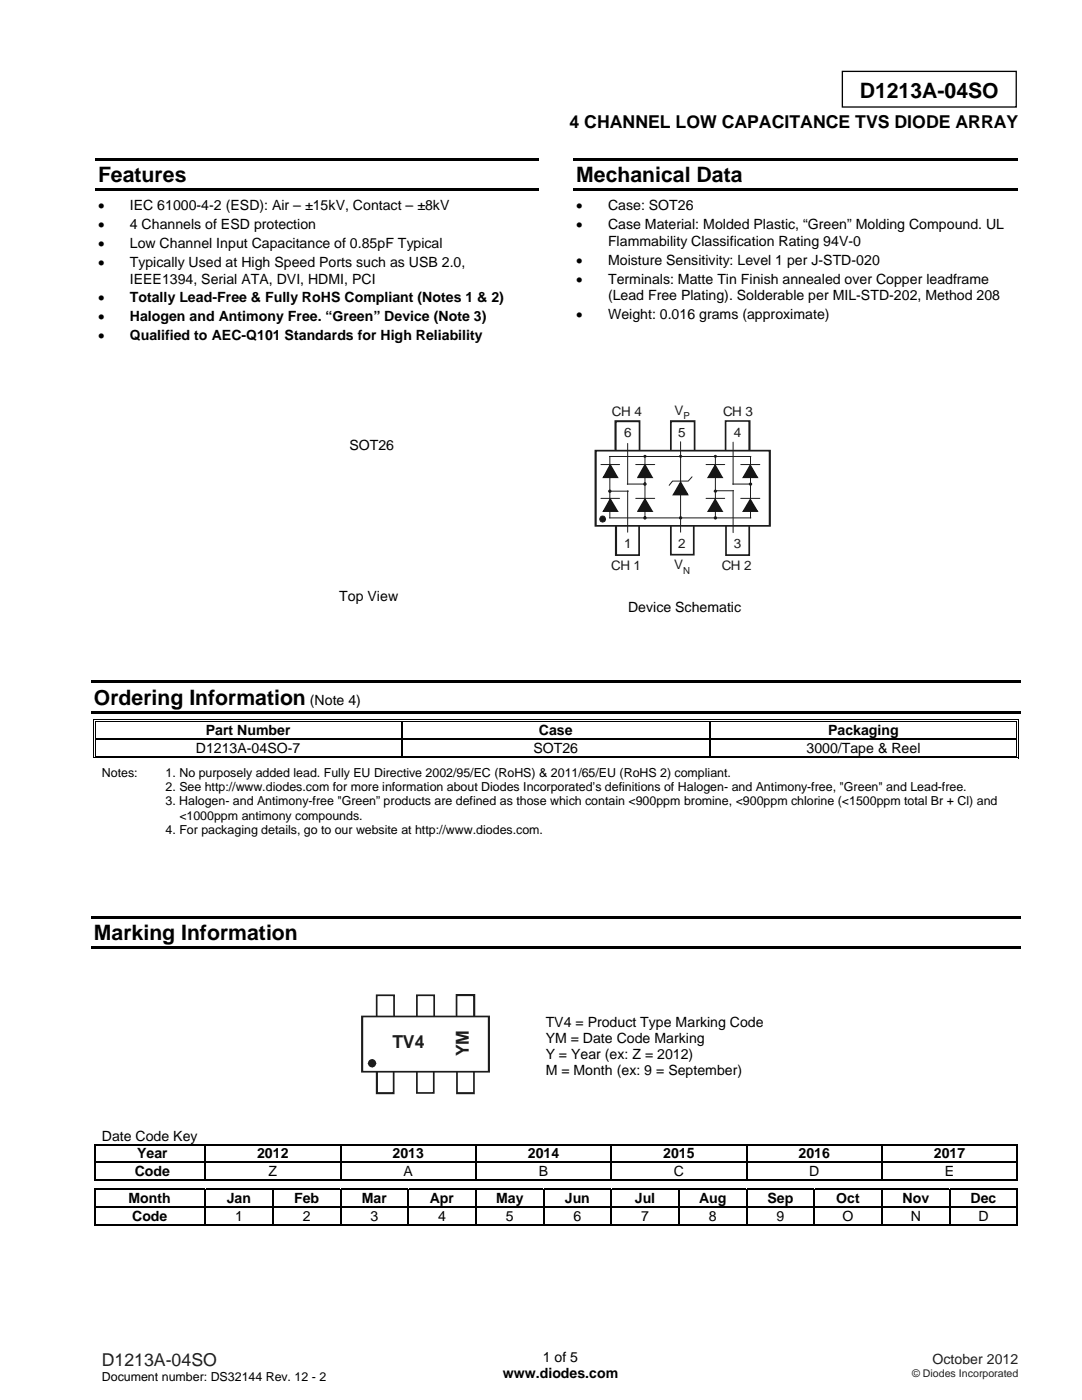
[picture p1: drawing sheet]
<svg xmlns="http://www.w3.org/2000/svg" width="216mm" height="279mm" viewBox="0 0 216 279" stroke-linecap="round" stroke-linejoin="round" font-family="sans-serif">
<path d="M168.1 14.2h34.7v7.2h-34.7z" fill="none" stroke="#000" stroke-width=".26"/>
<g fill="#000">
<path d="M19 31.5h88.6v.5h-88.6zM19 37.6h88.6v.5h-88.6zM114.4 31.5h88.7v.5h-88.7zM114.4 37.6h88.7v.5h-88.7zM18.2 135.8h185.5v.6h-185.5zM18.2 141.9h185.5v.6h-185.5zM18.6 143.5h.2v.6h-.2zM18.6 143.5h.5v.2h-.5zM18.6 147.3h.2v.3h-.2zM18.6 151.2h.5v.1h-.5zM18.9 143.9h.2v.2h-.2zM18.9 143.9h.2v.1h-.2z"/>
<path d="M18.9 147.3h.2v.3h-.2zM18.9 150.8h.2v.2h-.2zM80.1 144l.3 .1zM80.1 143.5h.5v.2h-.5zM80.1 143.9h.5v.1h-.5zM80.1 147.3h.3v.3h-.3zM80.1 150.8h.5v.2h-.5zM141.5 144l.2 .1zM141.5 143.5h.5v.2h-.5zM141.5 143.9h.5v.1h-.5zM141.5 147.3h.2v.3h-.2zM141.5 150.8h.5v.2h-.5z"/>
<path d="M141.5 151.2h.5v.1h-.5zM202.8 143.5h.5v.2h-.5zM202.8 143.9h.1v.2h-.1zM202.8 143.9h.1v.1h-.1zM202.8 147.3h.1v.3h-.1zM202.8 151.2h.5v.1h-.5zM202.8 150.8h.1v.2h-.1zM203.1 143.5h.2v.6h-.2zM203.1 147.3h.2v.3h-.2zM203.1 150.8h.2v.5h-.2zM18.2 182.8h185.5v.5h-185.5zM18.2 188.9h185.5v.5h-185.5z"/>
<path d="M18.7 228.3h.3v.3h-.3zM18.7 231.9h.3v.2h-.3zM18.7 237.3h.3v.2h-.3zM40.8 228.3h.3v.3h-.3zM40.8 231.9h.3v.2h-.3zM40.8 237.3h.3v.2h-.3zM54.3 237.3h.3v.2h-.3zM67.8 228.3h.3v.3h-.3zM67.8 231.9h.3v.2h-.3zM67.8 237.3h.3v.2h-.3zM81.3 237.3h.3v.2h-.3zM94.8 228.3h.3v.3h-.3z"/>
<path d="M94.8 231.9h.3v.2h-.3zM94.8 237.3h.3v.2h-.3zM108.3 237.3h.3v.2h-.3zM121.9 228.3h.2v.3h-.2zM121.9 231.9h.2v.2h-.2zM121.9 237.3h.2v.2h-.2zM135.4 237.3h.2v.2h-.2zM148.8 228.3h.3v.3h-.3zM148.8 231.9h.3v.2h-.3zM148.8 237.3h.3v.2h-.3zM162.4 237.3h.2v.2h-.2zM175.9 228.3h.2v.3h-.2z"/>
<path d="M175.9 231.9h.2v.2h-.2zM175.9 237.3h.2v.2h-.2zM189.4 237.3h.2v.2h-.2zM202.9 228.3h.2v.3h-.2zM202.9 231.9h.2v.2h-.2zM202.9 235.4h.2v.2h-.2zM202.9 237.3h.2v.2h-.2zM18.7 240.8h.3v.2h-.3zM40.8 240.8h.3v.2h-.3zM54.3 240.8h.3v.2h-.3zM67.8 240.8h.3v.2h-.3zM81.3 240.8h.3v.2h-.3z"/>
<path d="M94.8 240.8h.3v.2h-.3zM108.3 240.8h.3v.2h-.3zM121.9 240.8h.2v.2h-.2zM135.4 240.8h.2v.2h-.2zM148.8 240.8h.3v.2h-.3zM162.4 240.8h.2v.2h-.2zM175.9 240.8h.2v.2h-.2zM189.4 240.8h.2v.2h-.2zM202.9 240.8h.2v.2h-.2zM202.9 244.3h.2v.2h-.2z"/>
</g>
<g fill="none" stroke="#000" stroke-width=".2">
<path d="M18.7 144.1v3.2M18.7 147.6v3.7M19 144.1v3.2M19 147.6v3.2M19.1 143.6h61M19.1 144h61M19.1 151.3h122.4M19.1 150.9h61M80.6 143.6h60.9M80.6 144h60.9M80.6 150.9h60.9M142 143.6h60.8"/>
<path d="M142 144h60.8M142 151.3h60.8M142 150.9h60.8M202.8 144.1v3.2M202.8 147.6v3.2M203.2 144.1v3.2M203.2 147.6v3.2"/>
</g>
<g fill="none" stroke="#000" stroke-width=".25">
<path d="M19.1 147.4h61M80.2 144.1v3.2M80.2 147.6v3.2M80.4 147.4h61.1M141.6 144.1v3.2M141.6 147.6v3.2M141.7 147.4h61.1M18.7 228.5h22.1M18.7 235.5h22.1M18.7 237.4h22.1M18.9 228.6v3.3M18.9 232.1v3.5"/>
<path d="M18.9 237.5v3.3M19 232h21.8M41 228.6v3.3M41 232.1v3.5M41 237.5v3.3M41.1 228.5h26.7M41.1 232h26.7M41.1 235.5h26.7M41.1 237.4h13.2M54.5 237.5v3.3M54.6 237.4h13.2M68 228.6v3.3"/>
<path d="M68 232.1v3.5M68 237.5v3.3M68.1 228.5h26.7M68.1 232h26.7M68.1 235.5h26.7M68.1 237.4h13.2M81.4 237.5v3.3M81.6 237.4h13.2M95 228.6v3.3M95 232.1v3.5M95 237.5v3.3M95.1 228.5h26.8"/>
<path d="M95.1 232h26.8M95.1 235.5h26.8M95.1 237.4h13.2M108.5 237.5v3.3M108.6 237.4h13.3M122 228.6v3.3M122 232.1v3.5M122 237.5v3.3M122.1 228.5h26.7M122.1 232h26.7M122.1 235.5h26.7M122.1 237.4h13.3"/>
<path d="M135.5 237.5v3.3M135.6 237.4h13.2M149 228.6v3.3M149 232.1v3.5M149 237.5v3.3M149.1 228.5h26.8M149.1 232h26.8M149.1 235.5h26.8M149.1 237.4h13.3M162.5 237.5v3.3M162.6 237.4h13.3M176 228.6v3.3"/>
<path d="M176 232.1v3.5M176 237.5v3.3M176.1 228.5h26.8M176.1 232h26.8M176.1 235.5h26.8M176.1 237.4h13.3M189.5 237.5v3.3M189.6 237.4h13.3M203 228.6v3.3M203 232.1v3.5M203 237.5v3.3M18.7 244.4h22.1"/>
<path d="M18.9 241v3.5M19 240.9h21.8M41 241v3.5M41.1 240.9h13.2M41.1 244.4h13.2M54.5 241v3.5M54.6 240.9h13.2M54.6 244.4h13.2M68 241v3.5M68.1 240.9h13.2M68.1 244.4h13.2M81.4 241v3.5"/>
<path d="M81.6 240.9h13.2M81.6 244.4h13.2M95 241v3.5M95.1 240.9h13.2M95.1 244.4h13.2M108.5 241v3.5M108.6 240.9h13.3M108.6 244.4h13.3M122 241v3.5M122.1 240.9h13.3M122.1 244.4h13.3M135.5 241v3.5"/>
<path d="M135.6 240.9h13.2M135.6 244.4h13.2M149 241v3.5M149.1 240.9h13.3M149.1 244.4h13.3M162.5 241v3.5M162.6 240.9h13.3M162.6 244.4h13.3M176 241v3.5M176.1 240.9h13.3M176.1 244.4h13.3M189.5 241v3.5"/>
<path d="M189.6 240.9h13.3M189.6 244.4h13.3M203 241v3.5"/>
</g>
<path d="M118.9 89.8h34.7v.3h-34.7zM153.6 89.8h.2v.1h-.2zM153.4 89.9h.4v15h-.4zM153.6 104.9h.2v.2h-.2zM118.9 104.8h34.7v.3h-34.7zM118.6 104.9h.3v.2h-.3zM118.6 89.9h.5v15h-.5zM118.6 89.8h.3v.1h-.3z" fill="#1f1a17"/>
<path d="M121.6 91.1h28.2M121.7 91.1v12.3M128.7 91.1v12.3M135.8 88.2v18M142.7 91.1v12.3M149.8 91.1v12.3M121.6 103.4h28.2" fill="none" stroke="#1f1a17" stroke-width=".2"/>
<g fill="#131516">
<path d="M149.8 92.9l1.3 2.3h-2.7z"/>
<path d="M149.8 99.7l1.3 2.3h-2.7z"/>
<path d="M135.8 96.4l1.4 2.3h-2.7z"/>
<path d="M121.8 92.9l1.3 2.3h-2.7z"/>
<path d="M121.8 99.7l1.3 2.3h-2.7z"/>
<path d="M142.7 92.9l1.3 2.3h-2.6z"/>
<path d="M142.7 99.7l1.3 2.3h-2.6z"/>
<path d="M128.7 92.9l1.3 2.3h-2.6z"/>
<path d="M128.7 99.7l1.3 2.3h-2.6z"/>
</g>
<g fill="#131516">
<path d="M148.4 95.1h2.7v.3h-2.7zM151.1 95.3l.1-.1 .2 .2h-.3zM149.6 93l.2-.2 1.4 2.4-.3 .1zM149.8 92.5v.4l-.2-.1zM149.6 92.8l.2 .2-1.2 2.3-.4-.1zM148.2 95.2l.2 .2h-.3z"/>
<path d="M148.4 101.8h2.7v.4h-2.7zM151.1 102l.1-.1 .2 .3h-.3zM149.6 99.8l.2-.2 1.4 2.3-.3 .2zM149.8 99.4v.3l-.2-.1zM149.6 99.6l.2 .2-1.2 2.3-.4-.2zM148.2 101.9l.2 .3h-.3z"/>
<path d="M134.5 98.5h2.7v.4h-2.7zM137.2 98.7l.1-.1 .1 .3h-.2zM135.6 96.4l.4-.1 1.3 2.3-.3 .2zM135.8 96l.2 .3-.2 .1-.2-.1zM135.6 96.3l.4 .1-1.4 2.4-.3-.2zM134.3 98.6l.2 .3h-.4z"/>
<path d="M120.4 95.1h2.7v.3h-2.7zM123.1 95.3l.2-.1 .2 .2h-.4zM121.6 93l.3-.2 1.4 2.4-.3 .1zM121.8 92.5l.1 .3-.1 .1-.2-.1zM121.6 92.8l.3 .2-1.3 2.3-.3-.1zM120.3 95.2l.1 .2h-.2z"/>
<path d="M120.4 101.8h2.7v.4h-2.7zM123.1 102l.2-.1 .2 .3h-.4zM121.6 99.8l.3-.2 1.4 2.3-.3 .2zM121.8 99.4l.1 .2-.1 .1-.2-.1zM121.6 99.6l.3 .2-1.3 2.3-.3-.2zM120.3 101.9l.1 .3h-.2z"/>
<path d="M141.4 95.1h2.6v.3h-2.6zM144 95.3l.2-.1 .2 .2h-.4zM142.6 93l.2-.2 1.4 2.4-.3 .1zM142.7 92.5l.1 .3-.1 .1zM142.6 92.8l.2 .2-1.2 2.3-.4-.1zM141.2 95.2l.2 .2h-.3z"/>
<path d="M141.4 101.8h2.6v.4h-2.6zM144 102l.2-.1 .2 .3h-.4zM142.6 99.8l.2-.2 1.4 2.3-.3 .2zM142.7 99.4l.1 .2-.1 .1zM142.6 99.6l.2 .2-1.2 2.3-.4-.2zM141.2 101.9l.2 .3h-.3z"/>
<path d="M127.4 95.1h2.6v.3h-2.6zM130 95.3l.2-.1 .2 .2h-.4zM128.5 93l.4-.2 1.3 2.4-.3 .1zM128.7 92.5l.2 .3-.2 .1-.2-.1zM128.5 92.8l.4 .2-1.4 2.3-.3-.1zM127.2 95.2l.2 .2h-.3z"/>
<path d="M127.4 101.8h2.6v.4h-2.6zM130 102l.2-.1 .2 .3h-.4zM128.5 99.8l.4-.2 1.3 2.3-.3 .2zM128.7 99.4l.2 .2-.2 .1-.2-.1zM128.5 99.6l.4 .2-1.4 2.3-.3-.2zM127.2 101.9l.2 .3h-.3z"/>
</g>
<g fill="none" stroke="#1f1a17" stroke-width=".2">
<path d="M119.9 92.7h3.7M119.9 99.5h3.7M121.7 98h3.7M125.2 96.6h3.7M125.2 88.5v8.2M125.2 97.9v8.3M126.9 92.7h3.7M126.9 99.5h3.7M140.9 92.7h3.7M140.9 99.5h3.7M142.7 97.9h3.7M146.2 96.6h3.6"/>
<path d="M146.3 88.2v8.5M146.3 97.9v8.4M147.8 92.7h3.8M147.8 99.5h3.8"/>
</g>
<circle cx="121.7" cy="98" r=".24" fill="#131516"/>
<circle cx="121.7" cy="98" r=".24" fill="none" stroke="#1f1a17" stroke-width=".2"/>
<path d="M128.5 91l.2-.1 .2 .2-.2 .2-.3-.2z" fill-rule="evenodd" fill="#131516"/>
<path d="M128.5 91l.2-.1 .2 .2-.2 .2-.3-.2z" fill="none" stroke="#1f1a17" stroke-width=".2"/>
<path d="M135.6 91l.2-.1 .3 .2-.3 .2-.2-.2z" fill-rule="evenodd" fill="#131516"/>
<path d="M135.6 91l.2-.1 .3 .2-.3 .2-.2-.2z" fill="none" stroke="#1f1a17" stroke-width=".2"/>
<path d="M142.6 91l.1-.1 .3 .2-.3 .2-.2-.2z" fill-rule="evenodd" fill="#131516"/>
<path d="M142.6 91l.1-.1 .3 .2-.3 .2-.2-.2z" fill="none" stroke="#1f1a17" stroke-width=".2"/>
<circle cx="128.7" cy="103.4" r=".25" fill="#131516"/>
<circle cx="128.7" cy="103.4" r=".25" fill="none" stroke="#1f1a17" stroke-width=".2"/>
<path d="M135.6 103.2h.4v.3h-.4z" fill-rule="evenodd" fill="#131516"/>
<path d="M135.6 103.2h.4v.3h-.4z" fill="none" stroke="#1f1a17" stroke-width=".2"/>
<circle cx="142.8" cy="103.4" r=".25" fill="#131516"/>
<circle cx="142.8" cy="103.4" r=".25" fill="none" stroke="#1f1a17" stroke-width=".2"/>
<circle cx="128.7" cy="96.6" r=".25" fill="#131516"/>
<circle cx="128.7" cy="96.6" r=".25" fill="none" stroke="#1f1a17" stroke-width=".2"/>
<path d="M142.6 97.9h.3v.3h-.3z" fill-rule="evenodd" fill="#131516"/>
<path d="M142.6 97.9h.3v.3h-.3z" fill="none" stroke="#1f1a17" stroke-width=".2"/>
<path d="M149.6 96.4h.3v.4h-.3z" fill-rule="evenodd" fill="#131516"/>
<path d="M138.1 95.2l-.8 .8h-3.1l-.7 .9M149.6 96.4h.3v.4h-.3z" fill="none" stroke="#1f1a17" stroke-width=".2"/>
<g fill="#1f1a17">
<path d="M138.4 84h.4v5.9h-.4zM138.6 83.9h.2v.1h-.2zM133.9 83.9h4.7v.4h-4.7zM133.7 83.9h.2v.1h-.2zM133.7 84h.3v5.9h-.3z"/>
<path d="M127.4 84h.4v5.9h-.4zM127.6 83.9h.2v.1h-.2zM122.9 83.9h4.7v.4h-4.7zM122.6 83.9h.3v.1h-.3zM122.6 84h.4v5.9h-.4z"/>
<path d="M149.3 84h.5v5.9h-.5zM149.6 83.9h.2v.1h-.2zM144.8 83.9h4.8v.3h-4.8zM144.6 83.9h.2v.1h-.2zM144.6 84h.3v5.9h-.3z"/>
<path d="M122.7 104.9h.4v5.9h-.4zM122.7 110.8h.3v.2h-.3zM123 110.6h4.5v.4h-4.5zM127.5 110.8h.2v.2h-.2zM127.4 104.9h.3v5.9h-.3z"/>
<path d="M133.7 104.9h.3v5.8h-.3zM133.7 110.7h.2v.2h-.2zM133.9 110.5h4.5v.4h-4.5zM138.4 110.7h.2v.2h-.2zM138.3 104.9h.3v5.8h-.3z"/>
<path d="M144.7 104.9h.3v5.9h-.3zM144.7 110.8h.2v.2h-.2zM144.9 110.6h4.6v.4h-4.6zM149.5 110.8h.2v.2h-.2zM149.3 104.9h.4v5.9h-.4z"/>
</g>
<circle cx="120.2" cy="103.6" r=".59" fill="#131516"/>
<circle cx="120.2" cy="103.6" r=".59" fill="none" stroke="#1f1a17" stroke-width=".2"/>
<g fill="#1f1a17">
<path d="M72.3 202.7h25.2v.3h-25.2zM97.5 202.7h.3v.2h-.3zM97.3 202.9h.5v11h-.5zM97.5 213.9h.3v.2h-.3zM72.3 213.7h25.2v.4h-25.2zM72.1 213.9h.2v.2h-.2zM72.1 202.9h.4v11h-.4zM72.1 202.7h.2v.2h-.2z"/>
<path d="M86.5 198.6h.3v4.3h-.3zM86.6 198.5h.2v.1h-.2zM83.2 198.5h3.4v.3h-3.4zM83 198.5h.2v.1h-.2zM83 198.6h.4v4.3h-.4z"/>
<path d="M78.5 198.6h.3v4.3h-.3zM78.6 198.5h.2v.1h-.2zM75.2 198.5h3.4v.3h-3.4zM75 198.5h.2v.1h-.2zM75 198.6h.3v4.3h-.3z"/>
<path d="M94.4 198.6h.4v4.3h-.4zM94.7 198.4h.1v.2h-.1zM91.1 198.4h3.6v.4h-3.6zM90.9 198.4h.2v.2h-.2zM90.9 198.6h.4v4.3h-.4z"/>
<path d="M75 213.9h.4v4.2h-.4zM75 218.1h.2v.3h-.2zM75.2 218h3.3v.4h-3.3zM78.5 218.1h.2v.3h-.2zM78.4 213.9h.3v4.2h-.3z"/>
<path d="M83 213.8h.4v4.3h-.4zM83 218.1h.2v.2h-.2zM83.2 218h3.4v.3h-3.4zM86.6 218.1h.1v.2h-.1zM86.4 213.8h.3v4.3h-.3z"/>
<path d="M91 213.9h.4v4.2h-.4zM91 218.1h.2v.3h-.2zM91.2 218h3.4v.4h-3.4zM94.6 218.1h.1v.3h-.1zM94.4 213.9h.3v4.2h-.3z"/>
<path d="M74.3 212.6v.4zM73.9 212.5l.4 .1v.4l-.6-.2zM73.4 212.2h.4l.1 .3-.2 .3zM73.4 212.2h.4zM73.4 212.2h.4zM73.7 211.6l.2 .3-.1 .3h-.4zM73.8 211.8l.1 .1zM73.7 211.6l.6-.3v.5l-.4 .1zM74.3 211.3v.5zM74.3 211.3v.5zM74.3 211.3l.5 .3-.2 .3-.3-.1zM74.8 211.6l.3 .6h-.4l-.1-.3zM74.7 212.2h.4zM74.7 212.2h.4zM74.7 212.2h.4l-.3 .6-.2-.3zM74.7 212.6l.1 .2zM74.3 212.6l.3-.1 .2 .3-.5 .2zM74.3 212.6v.4z"/>
</g>
<path d="M73.7 211.9l.3-.3a.61 .61 0 0 1 .8 .3v.5a.61 .61 0 0 1-.8 .4l-.3-.4z" fill-rule="evenodd" fill="#1f1a17"/>
<g font-size="4.2">
<text x="171.6" y="19.6">D1213A-04SO</text>
<text x="19.6" y="36.3">Features</text>
<text x="115" y="36.3">Mechanical Data</text>
<text x="18.7" y="140.7">Ordering Information</text>
<text x="18.7" y="187.6">Marking Information</text>
</g>
<g font-size="3.6" fill="#1f1a17">
<text x="78.3" y="209.2">TV4</text>
<text x="93.6" y="210.8" transform="rotate(-90 93.6 210.8)">YM</text>
</g>
<text font-size="3.5" x="113.6" y="25.6">4 CHANNEL LOW CAPACITANCE TVS DIODE ARRAY</text>
<text font-size="3.5" fill="#231f20" x="20.3" y="272.5">D1213A-04SO</text>
<g font-size="2.8">
<text x="19.6" y="42">•</text>
<text x="25.9" y="42">IEC 61000-4-2 (ESD): Air – ±15kV, Contact – ±8kV</text>
<text x="115" y="42">•</text>
<text x="121.3" y="42">Case: SOT26</text>
<text x="19.6" y="45.8">•</text>
<text x="25.9" y="45.8">4 Channels of ESD protection</text>
<text x="115" y="45.8">•</text>
<text x="121.3" y="45.8">Case Material: Molded Plastic, “Green” Molding Compound. UL</text>
<text x="19.6" y="49.6">•</text>
<text x="19.6" y="53.3">•</text>
<text x="25.9" y="49.6">Low Channel Input Capacitance of 0.85pF Typical</text>
<text x="25.9" y="53.3">Typically Used at High Speed Ports such as USB 2.0,</text>
<text x="115" y="52.8">•</text>
<text x="121.3" y="49">Flammability Classification Rating 94V-0</text>
<text x="121.3" y="52.8">Moisture Sensitivity: Level 1 per J-STD-020</text>
<text x="25.9" y="56.6">IEEE1394, Serial ATA, DVI, HDMI, PCI</text>
<text x="115" y="56.6">•</text>
<text x="121.3" y="59.8">(Lead Free Plating). Solderable per MIL-STD-202, Method 208</text>
<text x="121.3" y="56.6">Terminals: Matte Tin Finish annealed over Copper leadframe</text>
<text x="19.6" y="60.4">•</text>
<text x="19.6" y="64.2">•</text>
<text x="25.9" y="60.4">Totally Lead-Free &amp; Fully RoHS Compliant (Notes 1 &amp; 2)</text>
<text x="25.9" y="64.2">Halogen and Antimony Free. “Green” Device (Note 3)</text>
<text x="115" y="63.6">•</text>
<text x="121.3" y="63.6">Weight: 0.016 grams (approximate)</text>
<text x="19.6" y="67.9">•</text>
<text x="25.9" y="67.9">Qualified to AEC-Q101 Standards for High Reliability</text>
<text x="69.7" y="89.9">SOT26</text>
<text x="67.7" y="120">Top View</text>
<text x="125.3" y="122.1">Device Schematic</text>
<text x="61.8" y="140.7">(Note 4)</text>
<text x="41.1" y="146.7">Part Number</text>
<text x="107.5" y="146.7">Case</text>
<text x="165.2" y="146.7">Packaging</text>
<text x="39.1" y="150.2">D1213A-04SO-7</text>
<text x="106.4" y="150.2">SOT26</text>
<text x="160.9" y="150.2">3000/Tape &amp; Reel</text>
<text x="108.9" y="204.9">TV4 = Product Type Marking Code</text>
<text x="108.9" y="208.2">YM = Date Code Marking</text>
<text x="108.9" y="211.4">Y = Year (ex: Z = 2012)</text>
<text x="108.9" y="214.6">M = Month (ex: 9 = September)</text>
<text x="20.3" y="227.7">Date Code Key</text>
<text x="27.4" y="231.2">Year</text>
<text x="51.3" y="231.2">2012</text>
<text x="78.3" y="231.2">2013</text>
<text x="105.3" y="231.2">2014</text>
<text x="132.3" y="231.2">2015</text>
<text x="159.3" y="231.2">2016</text>
<text x="186.4" y="231.2">2017</text>
<text x="26.9" y="234.7">Code</text>
<text x="53.6" y="234.7">Z</text>
<text x="80.5" y="234.7">A</text>
<text x="107.5" y="234.7">B</text>
<text x="134.4" y="234.7">C</text>
<text x="161.5" y="234.7">D</text>
<text x="188.6" y="234.7">E</text>
<text x="25.7" y="240.1">Month</text>
<text x="26.4" y="243.6">Code</text>
<text x="45.3" y="240.1">Jan</text>
<text x="46.9" y="243.6">1</text>
<text x="58.7" y="240.1">Feb</text>
<text x="60.4" y="243.6">2</text>
<text x="72.2" y="240.1">Mar</text>
<text x="73.9" y="243.6">3</text>
<text x="85.8" y="240.1">Apr</text>
<text x="87.4" y="243.6">4</text>
<text x="99" y="240.1">May</text>
<text x="100.9" y="243.6">5</text>
<text x="112.7" y="240.1">Jun</text>
<text x="114.5" y="243.6">6</text>
<text x="126.7" y="240.1">Jul</text>
<text x="128" y="243.6">7</text>
<text x="139.5" y="240.1">Aug</text>
<text x="141.4" y="243.6">8</text>
<text x="153.1" y="240.1">Sep</text>
<text x="155" y="243.6">9</text>
<text x="166.9" y="240.1">Oct</text>
<text x="168.1" y="243.6">O</text>
<text x="180.1" y="240.1">Nov</text>
<text x="181.7" y="243.6">N</text>
<text x="193.7" y="240.1">Dec</text>
<text x="195.2" y="243.6">D</text>
<text x="100.3" y="275.1">www.diodes.com</text>
<text x="108.3" y="271.9">1 of 5</text>
</g>
<text font-size="2.8" fill="#231f20" x="186.1" y="272.2">October 2012</text>
<g font-size="2.6" fill="#1f1a17">
<text x="122.1" y="83">CH 4</text>
<text x="134.6" y="82.8">V</text>
<text x="144.3" y="82.9">CH 3</text>
<text x="124.6" y="87.3">6</text>
<text x="135.3" y="87.3">5</text>
<text x="146.5" y="87.3">4</text>
<text x="121.9" y="113.8">CH 1</text>
<text x="124.6" y="109.4">1</text>
<text x="134.5" y="113.6">V</text>
<text x="135.3" y="109.4">2</text>
<text x="144" y="113.8">CH 2</text>
<text x="146.5" y="109.4">3</text>
</g>
<g font-size="2.5">
<text x="20.3" y="155">Notes:</text>
<text x="33" y="155">1. No purposely added lead. Fully EU Directive 2002/95/EC (RoHS) &amp; 2011/65/EU (RoHS 2) compliant.</text>
<text x="33" y="160.7">3. Halogen- and Antimony-free &quot;Green” products are defined as those which contain &lt;900ppm bromine, &lt;900ppm chlorine (&lt;1500ppm total Br + Cl) and</text>
<text x="33" y="157.9">2. See http://www.diodes.com for more information about Diodes Incorporated’s definitions of Halogen- and Antimony-free, &quot;Green&quot; and Lead-free.</text>
<text x="33" y="166.4">4. For packaging details, go to our website at http://www.diodes.com.</text>
<text x="35.8" y="163.6">&lt;1000ppm antimony compounds.</text>
<text x="20.3" y="275.6">Document number: DS32144 Rev. 12 - 2</text>
</g>
<text font-size="2.1" fill="#231f20" x="182" y="274.8">© Diodes Incorporated</text>
<g font-size="1.9" fill="#1f1a17">
<text x="136.4" y="83.5">P</text>
<text x="136.3" y="114.5">N</text>
</g>
</svg>
